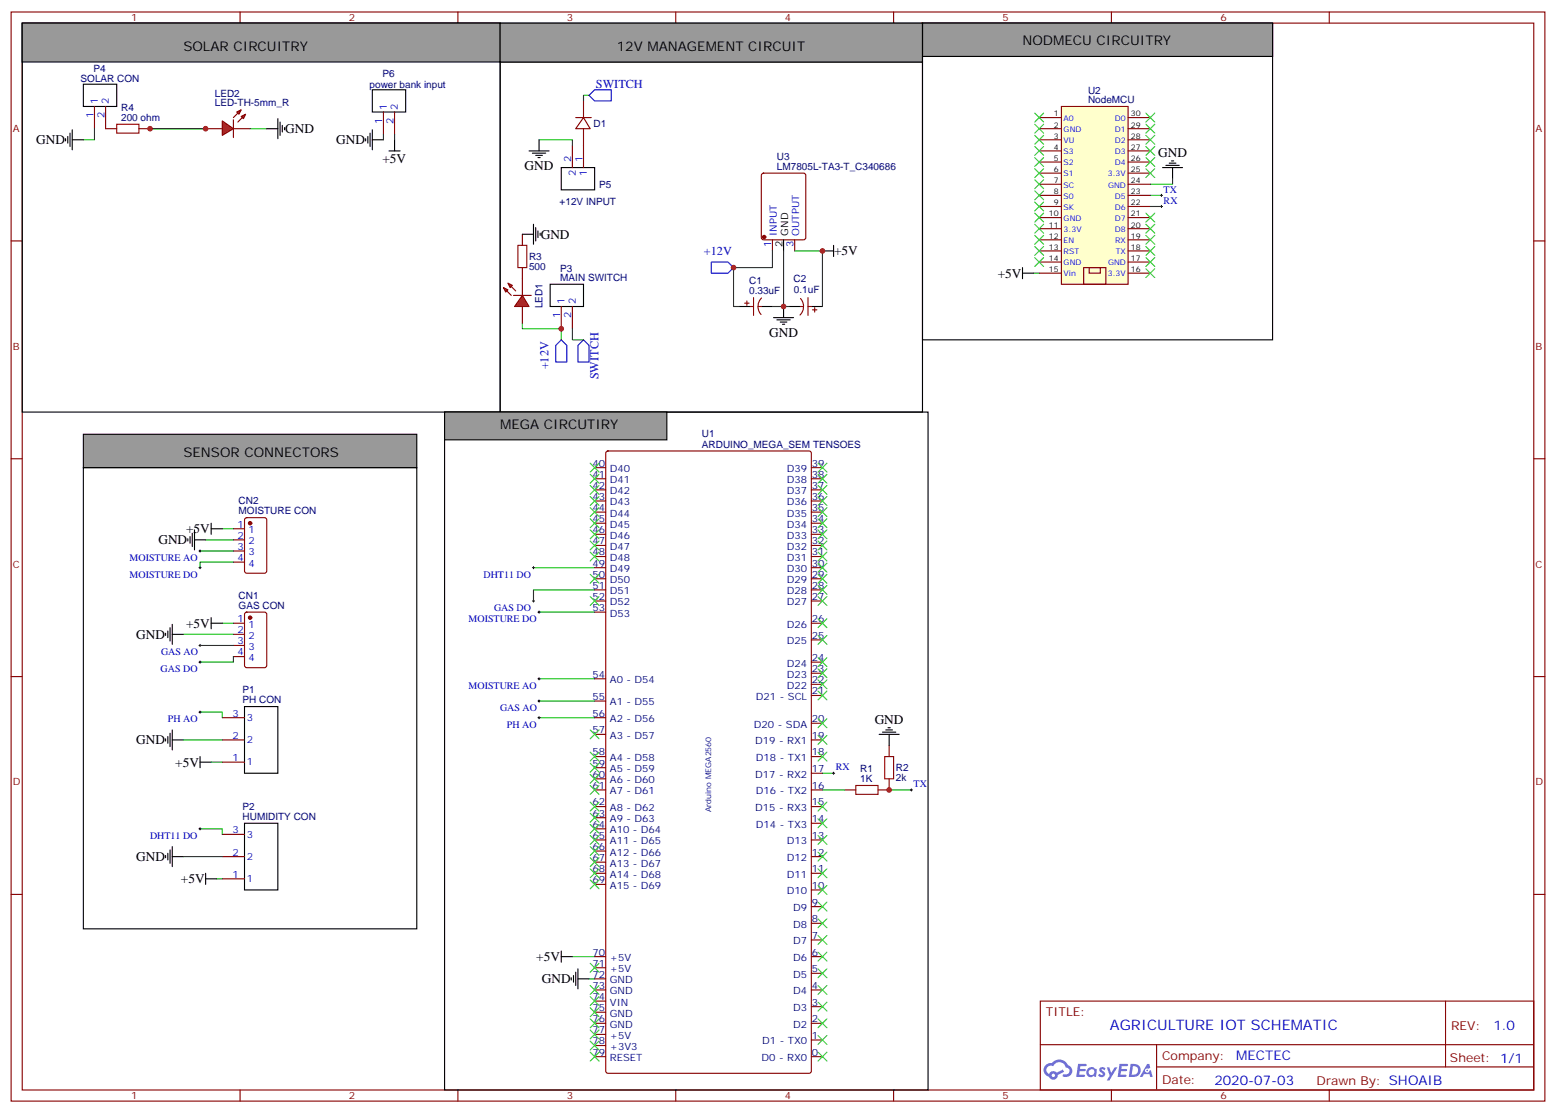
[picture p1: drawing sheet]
<svg xmlns="http://www.w3.org/2000/svg" width="494mm" height="353mm" viewBox="0 0 494 353" stroke-linecap="round" stroke-linejoin="round" font-family="sans-serif">
<g fill="none" stroke="#870000" stroke-width=".35">
<path d="M3.5 3.8h486.9v345.7h-486.9zM7.1 7.3h479.7v338.7h-479.7zM76.2 3.8v3.5M145.3 3.8v3.5M214.5 3.8v3.5M283.6 3.8v3.5M352.8 3.8v3.5M421.9 3.8v3.5M3.5 76.5h3.6M486.8 76.5h3.6M3.5 145.6h3.6M486.8 145.6h3.6"/>
<path d="M3.5 214.8h3.6M486.8 214.8h3.6M3.5 283.9h3.6M486.8 283.9h3.6M330.2 317.8h156.6v28.2h-156.6zM458.8 317.8v20.9M330.2 331.6h156.5M367.1 338.7h119.6M367.1 331.6v14.1M76.2 346v3.5M145.3 346v3.5M214.5 346v3.5"/>
<path d="M283.6 346v3.5M352.8 346v3.5M421.9 346v3.5"/>
</g>
<g fill="#5487ff">
<path d="M349.2 339a1.22 1.22 0 0 1 1.7 .2l-.4 .6a.47 .47 0 0 0-.3-.4 .47 .47 0 0 0-.5 .2l.1 .2a1.14 1.14 0 0 1 .8 1.8 1.14 1.14 0 0 1-1.9 0l-.2-.2 .5-.6 .7 .4a.29 .29 0 0 0 .3-.2 .29 .29 0 0 0-.2-.3 1.04 1.04 0 0 1-.6-1.7z"/>
<path d="M342.2 337.7h2.3l.4 .2-.2 .5h-1.8l-.1 .9h1.5l.3 .4-.3 .3h-1.6l-.2 1.1 1.7 .1 .2 .3-.2 .3-2.6 .1z"/>
<path d="M355.3 337.7l2.7 .2-.1 .5h-1.8l-.2 .9h1.6l.3 .4-.4 .3h-1.6l-.1 1.1 1.7 .1 .2 .3-.2 .3-2.7 .1z"/>
<path d="M364.1 337.7h.7l.3 1.3-.6 .3a.69 .69 0 0 0-1 .3 .69 .69 0 0 0 .4 .9 .69 .69 0 0 0 .9-.6l.5-.2 .6 2.2h-.8l-.3-.9h-1.7l-.5 .9h-.8z"/>
<path d="M351.3 338.8h.8l.6 1.8 1.1-1.8h.9l-2.6 4.2h-.8l.9-1.6z"/>
<path d="M358.9 337.7l-.6 4.2h1.3a2.11 2.11 0 0 0 2.5-2.2 2.11 2.11 0 0 0-2.5-2zM359.6 338.4a1.43 1.43 0 0 1 1.6 1.7 1.43 1.43 0 0 1-2 1z"/>
<path d="M345.2 339.3a1.54 1.54 0 0 0-.1 2.2 1.54 1.54 0 0 0 2.1 .1l.7 .3 .3-2.3-.6-.3a1.49 1.49 0 0 0-2.4 0zM345.4 340.3a.95 .95 0 0 1 1.9 0 .95 .95 0 0 1-1.9 0z"/>
<path d="M331.9 338.1a2.18 2.18 0 0 0 1.1 3.7 1.44 1.44 0 0 0 1.6 .9 1.44 1.44 0 0 0 1.2-1.5l2-1-.5-.7-1.9 1a1.47 1.47 0 0 0-2.4 .4 1.39 1.39 0 0 1-.7-1.9 1.39 1.39 0 0 1 2-.5 2.12 2.12 0 0 1 2.2-1.3 2.12 2.12 0 0 1 1.9 1.7 1.14 1.14 0 0 1 1 1.4 1.14 1.14 0 0 1-1.6 .7 .43 .43 0 0 0-.5 .4 .43 .43 0 0 0 .4 .5 1.98 1.98 0 0 0 2.5-1.3 1.98 1.98 0 0 0-1.2-2.5 3.1 3.1 0 0 0-5.3-.7l-.9 .1zM333.8 341.4a.55 .55 0 0 1 1.1 0 .55 .55 0 0 1-1.1 0z"/>
<circle cx="364.1" cy="339.8" r=".26"/>
</g>
<path d="M271.6 249.3h7.1v2.9h-7.1zM280.8 240.2h2.8v7h-2.8z" fill="none" stroke="#a10000" stroke-width=".35"/>
<path d="M282.2 236.6v3.6M268.1 250.8h3.5M282.2 247.2v3.6h-3.5" fill="none" stroke="#870000" stroke-width=".35"/>
<path d="M336.9 33.8h21.2v56.4h-21.2z" fill="#ffc" stroke="#870000" stroke-width=".35"/>
<g fill="none" stroke="#870000" stroke-width=".35">
<path d="M329.8 37.3h7.1M358.1 37.3h7M181.7 46.1v7.1M185.2 46.1v7.1M241.9 55.2l.5-.2h12.7l.6 .4 .1 20-.5 .7h-12.9l-.7-.4v-20zM329.8 40.9h7.1M329.8 44.4h7.1M329.8 47.9h7.1M329.8 51.4h7.1M329.8 58.5h7.1M329.8 55h7.1M358.1 40.9h7"/>
<path d="M358.1 44.4h7M358.1 47.9h7M358.1 51.4h7M358.1 58.5h7M358.1 55h7M245.2 76.1v3.6M252.2 76.1v3.6M329.8 62h7.1M329.8 65.5h7.1M329.8 69.1h7.1M329.8 72.6h7.1M329.8 76.1h7.1"/>
<path d="M329.8 79.7h7.1M358.1 62h7M358.1 65.5h7M358.1 69.1h7M358.1 72.6h7M358.1 76.1h7M358.1 79.7h7M178.2 97.3v7.1M181.7 97.3v7.1M236.4 96.2h1.4M237.1 95.5v1.4M238.1 97.3h1.1"/>
<path d="M239.2 94.5v5.6M240.6 97.3h1.1M241.7 94.6a3.8 3.8 0 0 0-.1 5.2M254 97.3h1.1M254.1 94.8a3.8 3.8 0 0 1-.2 5.2M256.5 97.3h1M256.5 94.5v5.6M257.9 98.4h1.4M258.6 97.6v1.5M329.8 83.2h7.1M329.8 86.7h7.1M344 84.9h7v5.3h-7z"/>
<path d="M345.7 84.9h3.5v1.8h-3.5zM358.1 83.2h7M358.1 86.7h7M188.7 159h3.6M188.7 155.5h3.6M188.7 152h3.6M188.7 148.4h3.6M192.5 143.4l.5-.2h63.8l.7 .4v196.4l-.4 .7h-64.1l-.7-.4v-196.4zM257.5 159h3.6M257.5 155.5h3.6M257.5 152h3.6M257.5 148.4h3.6"/>
<path d="M74.1 167.9h3.5M74.1 171.4h3.5M74.1 174.9h3.5M74.1 178.4h3.5M77.8 164.5l.5-.2h5.7l.6 .5 .1 16.5-.5 .6-5.9 .1-.6-.5-.1-16.5zM188.7 176.7h3.6M188.7 173.1h3.6M188.7 169.6h3.6M188.7 166.1h3.6M188.7 162.6h3.6M257.5 176.7h3.6M257.5 173.1h3.6"/>
<path d="M257.5 169.6h3.6M257.5 166.1h3.6M257.5 162.6h3.6M74.1 197.8h3.5M77.8 194.5l.5-.2h5.7l.6 .4 .1 16.5-.5 .7h-5.9l-.6-.4-.1-16.5zM188.7 190.8h3.6M188.7 187.3h3.6M188.7 183.7h3.6M188.7 180.2h3.6M188.7 194.3h3.6M257.5 197.8h3.6M257.5 190.8h3.6"/>
<path d="M257.5 187.3h3.6M257.5 183.7h3.6M257.5 180.2h3.6M74.1 201.4h3.5M74.1 204.9h3.5M74.1 208.4h3.5M188.7 215.5h3.6M257.5 217.2h3.6M257.5 213.7h3.6M257.5 210.2h3.6M257.5 203.1h3.6M70.6 234.9h7"/>
<path d="M70.6 227.8h7M188.7 222.5h3.6M188.7 227.8h3.6M188.7 233.1h3.6M257.5 234.9h3.6M257.5 229.6h3.6M257.5 220.8h3.6M70.6 241.9h7M188.7 256h3.6M188.7 250.8h3.6M188.7 240.2h3.6M188.7 243.7h3.6"/>
<path d="M188.7 247.2h3.6M188.7 259.6h3.6M257.5 256h3.6M257.5 250.8h3.6M257.5 245.5h3.6M257.5 240.2h3.6M70.6 271.9h7M70.6 279h7M70.6 264.9h7M188.7 277.2h3.6M188.7 266.6h3.6M188.7 263.1h3.6"/>
<path d="M188.7 270.2h3.6M188.7 273.7h3.6M257.5 277.2h3.6M257.5 271.9h3.6M257.5 266.6h3.6M257.5 261.3h3.6M188.7 280.7h3.6M257.5 298.4h3.6M257.5 293.1h3.6M257.5 287.8h3.6M257.5 282.5h3.6M188.7 314.3h3.6"/>
<path d="M188.7 303.7h3.6M188.7 307.2h3.6M188.7 310.7h3.6M188.7 317.8h3.6M257.5 319.5h3.6M257.5 314.3h3.6M257.5 309h3.6M257.5 303.7h3.6M188.7 335.4h3.6M188.7 324.8h3.6M188.7 321.3h3.6M188.7 328.4h3.6"/>
<path d="M188.7 331.9h3.6M257.5 335.4h3.6M257.5 330.1h3.6M257.5 324.8h3.6"/>
</g>
<g fill="none" stroke="#008700" stroke-width=".35">
<path d="M372.2 56.7v1.8h-7.1M245.2 79.7v5.2h-12.4v12.4h1.8M248.7 79.7v17.6h1.8M252.2 79.7h8.9v17.6M365.1 62h3.6M365.1 65.5h3.6M245.2 97.3h3.5M328.1 86.7h1.7M165.8 102.6v1.8h12.4v3.5M181.7 104.4v3.5h3.5M63.5 174.9h10.6M65.3 171.4h8.8"/>
<path d="M70.6 167.9h3.5M74.1 178.4h-10.6v1.8M70.6 197.8h3.5M169.3 180.2h19.4M171.1 194.3h17.6M188.7 187.3h-19.4v3.5M58.2 201.4h15.9M63.5 204.9h10.6M74.1 208.4v1.8h-10.6M171.1 215.5h17.6M58.2 234.9h12.4M63.5 226.1h7.1v1.7"/>
<path d="M171.1 222.5h17.6M171.1 227.8h17.6M67 241.9h3.6M261.1 250.8h7M261.1 245.5h3.5M282.2 250.8h7.1M58.2 271.9h12.4M63.5 263.1h7.1v1.8M68.8 279h1.8M181.7 303.7h7M187 310.7h1.7"/>
</g>
<g fill="none" stroke="#000" stroke-width=".35">
<path d="M7.1 7.3h151.6v123.5h-151.6zM158.7 19.7h134.1v111.1h-134.1zM167.9 47.9h6.4M169 48.6h4.2M170 49.3h2.2M170.7 50h.7M171.1 44.4v3.5M178.2 53.2h10.5v7.1h-10.5zM369 53.2h6.4M370.1 52.5h4.2M371.1 51.8h2.1M371.8 51.1h.7"/>
<path d="M372.2 53.2v3.5M248.7 76.1v3.6M261.1 79.7h3.5M264.6 77.9v3.5M174.6 90.2h10.6v7.1h-10.6zM234.6 97.3h3.5M241.7 97.3h3.5M248.7 97.3v3.5M250.5 97.3h3.5M257.5 97.3h3.6M324.6 86.7h3.5M324.6 84.9v3.6"/>
<path d="M245.5 100.8h6.4M246.6 101.5h4.2M247.6 102.2h2.2M248.4 102.9h.7M141.1 130.8h153.5v215.2h-153.5zM26.5 148.4h105.8v146.5h-105.8zM59.6 171v.7M60.3 170.3v2.1M61 169.3v4.2M61.7 171.4h3.6M61.7 168.2v6.4M67 167.9h3.6"/>
<path d="M67 166.1v3.5M54 199.2v4.3M54.7 198.2v6.3M67 196.1v3.5M67 197.8h3.6M52.6 201v.7M53.3 200.3v2.1M54.7 201.4h3.5M52.6 234.5v.7M53.3 233.8v2.1M54 232.8v4.2M54.7 231.7v6.4"/>
<path d="M54.7 234.9h3.5M77.6 224.3h10.6v21.2h-10.6zM279 233.1h6.4M280.1 232.4h4.2M281.2 231.7h2.1M281.9 231h.7M282.2 233.1v3.5M63.5 241.9h3.5M63.5 240.2v3.5M52.6 271.6v.7M53.3 270.9v2.1M54 269.8v4.2"/>
<path d="M54.7 268.7v6.4M54.7 271.9h3.5M65.3 279h3.5M65.3 277.2v3.5M77.6 261.3h10.6v21.2h-10.6zM178.2 303.7h3.5M178.2 301.9v3.5M181.3 310.4v.7M182 309.7v2.1M182.7 308.6v4.2M183.4 310.7h3.6M183.4 307.6v6.3"/>
</g>
<g fill="none" stroke="#000" stroke-width=".32">
<path d="M368.3 62h.7M368.3 65.5h.7M368.7 61.7v.7M368.7 65.2v.7M63.1 174.9h.8M63.5 174.6v.7M63.5 179.8v.8M169.3 179.8v.8M63.1 180.2h.8M169 180.2h.7M169 190.8h.7M169.3 190.4v.7"/>
<path d="M170.7 194.3h.7M171.1 194v.7M63.1 204.9h.8M63.1 210.2h.8M63.5 204.5v.7M63.5 209.8v.7M170.7 215.5h.7M171.1 215.1v.7M63.1 226.1h.8M63.5 225.7v.7M170.7 222.5h.7M170.7 227.8h.7"/>
<path d="M171.1 222.2v.7M171.1 227.5v.7M264.2 245.5h.7M264.6 245.1v.7M288.9 250.8h.7M289.3 250.4v.7M63.1 263.1h.8M63.5 262.7v.8"/>
</g>
<g fill="#870000" stroke="#870000" stroke-width=".35">
<circle cx="79.4" cy="196.1" r=".53"/>
<circle cx="79.4" cy="166.1" r=".53"/>
<circle cx="242.5" cy="75.2" r=".53"/>
</g>
<path d="M187 30.3l1.7-1.8h5.3v3.5h-5.3zM225.8 83.2h5.3l1.7 1.7-1.7 1.8h-5.3zM178.2 107.9l1.7 1.7v5.3h-3.5v-5.3zM185.2 107.9l1.8 1.7v5.3h-3.6v-5.3z" fill="none" stroke="#00f" stroke-width=".35"/>
<g fill="#f00" stroke="#870000" stroke-width=".35">
<path d="M165.8 93.8l2.1 3.5h-4.6z"/>
<path d="M163 93.8h5.6z"/>
</g>
<g fill="#870000" stroke="#870000" stroke-width=".35">
<path d="M160.9 92.4l1.4 1.4z"/>
<path d="M162.3 90.9l1.4 1.5z"/>
</g>
<g fill="#f00" stroke="#870000" stroke-width=".35">
<path d="M159.8 91.3l1.4 .7-.7 .7z"/>
<path d="M161.2 89.9l1.4 .7-.7 .7z"/>
</g>
<path d="M30 33.8v7.1M33.5 33.8v7.1h3.5M44.1 40.9h3.5M165.8 74.4v3.5M165.8 84.9v8.9M165.8 97.3v5.3" fill="none" stroke="#870000" stroke-width=".35"/>
<path d="M37 39.4h7.1v2.9h-7.1zM164.4 77.9h2.8v7h-2.8z" fill="none" stroke="#a10000" stroke-width=".35"/>
<path d="M26.5 26.7h10.5v7.1h-10.5zM20.8 44v.7M21.5 43.3v2.1M22.2 42.3v4.2M22.9 44.4h3.6M22.9 41.2v6.4M165.8 74.4h3.5M169.3 71.2v6.3M170 72.2v4.3M170.7 73.3v2.1M171.4 74v.7" fill="none" stroke="#000" stroke-width=".35"/>
<path d="M30 40.9v3.5h-3.5" fill="none" stroke="#008700" stroke-width=".35"/>
<g fill="#f00" stroke="#870000" stroke-width=".35">
<path d="M70.6 38.4l3.5 2.5-3.5 2.1z"/>
<path d="M74.1 38v5.7z"/>
</g>
<g fill="#870000" stroke="#870000" stroke-width=".35">
<path d="M75.5 35.9l-1.4 1.4z"/>
<path d="M75.5 38.7l1.4-1.4z"/>
</g>
<g fill="#f00" stroke="#870000" stroke-width=".35">
<path d="M75.1 35.6l1.5-.7-.8 1.4z"/>
<path d="M76.6 37l1.4-.7-.7 1.4z"/>
</g>
<path d="M121.7 35.6v7M125.2 35.6v7M182.7 37.3h5M185.2 37.3l2.1 3.6h-4.6zM185.2 32v5.3M65.3 40.9h5.3M74.1 40.9h5.3M185.2 40.9v5.2" fill="none" stroke="#870000" stroke-width=".35"/>
<g fill="none" stroke="#000" stroke-width=".35">
<path d="M88.2 37.7v6.3M88.9 38.7v4.3M89.6 39.8v2.1M118.2 28.5h10.6v7.1h-10.6zM84.7 40.9h3.5M90.3 40.5v.7M116.1 44v.7M116.8 43.3v2.1M117.5 42.3v4.2M118.2 44.4h3.5M118.2 41.2v6.4M123.5 47.9h3.5"/>
<path d="M125.2 44.4v3.5"/>
</g>
<path d="M187 30.3h-1.8v1.7M47.6 40.9h17.7M79.4 40.9h5.3M121.7 42.6v1.8M125.2 42.6v1.8M171.1 44.4h10.6v1.7" fill="none" stroke="#008700" stroke-width=".35"/>
<g fill="none" stroke="#3c3" stroke-width=".35">
<path d="M328.4 39.4l2.9 2.9M328.4 35.9l2.9 2.8M331.3 39.4l-2.9 2.9M331.3 35.9l-2.9 2.8M363.7 35.9l2.8 2.8M363.7 39.4l2.8 2.9M366.5 35.9l-2.8 2.8M366.5 39.4l-2.8 2.9M328.4 57.1l2.9 2.8M328.4 53.6l2.9 2.8M328.4 50l2.9 2.8M328.4 46.5l2.9 2.8"/>
<path d="M328.4 43l2.9 2.8M331.3 57.1l-2.9 2.8M331.3 53.6l-2.9 2.8M331.3 50l-2.9 2.8M331.3 46.5l-2.9 2.8M331.3 43l-2.9 2.8M363.7 43l2.8 2.8M363.7 46.5l2.8 2.8M363.7 50l2.8 2.8M363.7 53.6l2.8 2.8M366.5 43l-2.8 2.8M366.5 46.5l-2.8 2.8"/>
<path d="M366.5 50l-2.8 2.8M366.5 53.6l-2.8 2.8M328.4 78.2l2.9 2.9M328.4 74.7l2.9 2.8M328.4 71.2l2.9 2.8M328.4 67.7l2.9 2.8M328.4 64.1l2.9 2.9M328.4 60.6l2.9 2.8M331.3 71.2l-2.9 2.8M331.3 74.7l-2.9 2.8M331.3 78.2l-2.9 2.9M331.3 67.7l-2.9 2.8"/>
<path d="M331.3 64.1l-2.9 2.9M331.3 60.6l-2.9 2.8M363.7 67.7l2.8 2.8M363.7 71.2l2.8 2.8M363.7 74.7l2.8 2.8M363.7 78.2l2.8 2.9M366.5 67.7l-2.8 2.8M366.5 71.2l-2.8 2.8M366.5 74.7l-2.8 2.8M366.5 78.2l-2.8 2.9M328.4 81.8l2.9 2.8M331.3 81.8l-2.9 2.8"/>
<path d="M363.7 81.8l2.8 2.8M363.7 85.3l2.8 2.8M366.5 81.8l-2.8 2.8M366.5 85.3l-2.8 2.8M187.3 157.6l2.8 2.8M187.3 154.1l2.8 2.8M187.3 150.6l2.8 2.8M187.3 147l2.8 2.9M190.1 157.6l-2.8 2.8M190.1 154.1l-2.8 2.8M190.1 150.6l-2.8 2.8M190.1 147l-2.8 2.9"/>
<path d="M259.6 147l2.9 2.9M259.6 150.6l2.9 2.8M259.6 154.1l2.9 2.8M259.6 157.6l2.9 2.8M262.5 150.6l-2.9 2.8M262.5 157.6l-2.9 2.8M262.5 147l-2.9 2.9M262.5 154.1l-2.9 2.8M187.3 175.3l2.8 2.8M187.3 171.7l2.8 2.9M187.3 168.2l2.8 2.8M187.3 164.7l2.8 2.8"/>
<path d="M187.3 161.1l2.8 2.9M190.1 175.3l-2.8 2.8M190.1 171.7l-2.8 2.9M190.1 168.2l-2.8 2.8M190.1 164.7l-2.8 2.8M190.1 161.1l-2.8 2.9M259.6 161.1l2.9 2.9M259.6 164.7l2.9 2.8M259.6 168.2l2.9 2.8M259.6 171.7l2.9 2.9M259.6 175.3l2.9 2.8M259.6 178.8l2.9 2.8"/>
<path d="M262.5 175.3l-2.9 2.8M262.5 161.1l-2.9 2.9M262.5 164.7l-2.9 2.8M262.5 168.2l-2.9 2.8M262.5 171.7l-2.9 2.9M262.5 178.8l-2.9 2.8M187.3 182.3l2.8 2.8M187.3 189.4l2.8 2.8M190.1 182.3l-2.8 2.8M190.1 189.4l-2.8 2.8M259.6 182.3l2.9 2.8M259.6 185.8l2.9 2.9"/>
<path d="M259.6 189.4l2.9 2.8M259.6 196.4l2.9 2.8M262.5 182.3l-2.9 2.8M262.5 185.8l-2.9 2.9M262.5 189.4l-2.9 2.8M262.5 196.4l-2.9 2.8M259.6 201.7l2.9 2.8M259.6 208.8l2.9 2.8M259.6 212.3l2.9 2.8M259.6 215.8l2.9 2.9M259.6 219.4l2.9 2.8M262.5 201.7l-2.9 2.8"/>
<path d="M262.5 208.8l-2.9 2.8M262.5 212.3l-2.9 2.8M262.5 215.8l-2.9 2.9M262.5 219.4l-2.9 2.8M187.3 238.8l2.8 2.8M187.3 231.7l2.8 2.8M190.1 238.8l-2.8 2.8M190.1 231.7l-2.8 2.8M259.6 228.2l2.9 2.8M259.6 233.5l2.9 2.8M259.6 238.8l2.9 2.8M262.5 228.2l-2.9 2.8"/>
<path d="M262.5 233.5l-2.9 2.8M262.5 238.8l-2.9 2.8M187.3 258.2l2.8 2.8M187.3 254.6l2.8 2.9M187.3 249.3l2.8 2.9M187.3 245.8l2.8 2.8M187.3 242.3l2.8 2.8M190.1 258.2l-2.8 2.8M190.1 254.6l-2.8 2.9M190.1 249.3l-2.8 2.9M190.1 245.8l-2.8 2.8M190.1 242.3l-2.8 2.8"/>
<path d="M259.6 254.6l2.9 2.9M259.6 259.9l2.9 2.8M262.5 254.6l-2.9 2.9M262.5 259.9l-2.9 2.8M187.3 279.3l2.8 2.9M187.3 275.8l2.8 2.8M187.3 272.3l2.8 2.8M187.3 268.7l2.8 2.9M187.3 265.2l2.8 2.8M187.3 261.7l2.8 2.8M190.1 261.7l-2.8 2.8M190.1 268.7l-2.8 2.9"/>
<path d="M190.1 279.3l-2.8 2.9M190.1 275.8l-2.8 2.8M190.1 272.3l-2.8 2.8M190.1 265.2l-2.8 2.8M259.6 265.2l2.9 2.8M259.6 270.5l2.9 2.8M259.6 275.8l2.9 2.8M262.5 265.2l-2.9 2.8M262.5 270.5l-2.9 2.8M262.5 275.8l-2.9 2.8M259.6 281.1l2.9 2.8M259.6 286.4l2.9 2.8"/>
<path d="M259.6 291.7l2.9 2.8M259.6 297l2.9 2.8M262.5 281.1l-2.9 2.8M262.5 286.4l-2.9 2.8M262.5 291.7l-2.9 2.8M262.5 297l-2.9 2.8M187.3 305.8l2.8 2.8M187.3 312.8l2.8 2.9M187.3 316.4l2.8 2.8M187.3 319.9l2.8 2.8M190.1 305.8l-2.8 2.8M190.1 312.8l-2.8 2.9"/>
<path d="M190.1 316.4l-2.8 2.8M190.1 319.9l-2.8 2.8M259.6 302.3l2.9 2.8M259.6 307.6l2.9 2.8M259.6 312.8l2.9 2.9M259.6 318.1l2.9 2.9M262.5 302.3l-2.9 2.8M262.5 307.6l-2.9 2.8M262.5 312.8l-2.9 2.9M262.5 318.1l-2.9 2.9M187.3 323.4l2.8 2.8M187.3 327l2.8 2.8"/>
<path d="M187.3 330.5l2.8 2.8M187.3 334l2.8 2.8M190.1 327l-2.8 2.8M190.1 323.4l-2.8 2.8M190.1 330.5l-2.8 2.8M190.1 334l-2.8 2.8M259.6 323.4l2.9 2.8M259.6 328.7l2.9 2.8M259.6 334l2.9 2.8M262.5 323.4l-2.9 2.8M262.5 328.7l-2.9 2.8M262.5 334l-2.9 2.8"/>
</g>
<g fill="#999" stroke="#000" stroke-width=".35">
<path d="M7.1 7.3h151.6v12.4h-151.6z"/>
<path d="M26.5 137.9h105.8v10.5h-105.8z"/>
<path d="M141.1 130.8h70.6v8.8h-70.6z"/>
</g>
<path d="M292.8 7.3h111.1v100.6h-111.1z" fill="none" stroke="#000" stroke-width=".35"/>
<g fill="#999" stroke="#000" stroke-width=".35">
<path d="M292.8 7.3h111.1v10.6h-111.1z"/>
<path d="M158.7 7.3h134.1v12.4h-134.1z"/>
</g>
<g fill="#c00">
<circle cx="65.3" cy="40.9" r=".88"/>
<circle cx="47.6" cy="40.9" r=".88"/>
<circle cx="232.8" cy="84.9" r=".88"/>
<circle cx="248.7" cy="97.3" r=".88"/>
<circle cx="282.2" cy="250.8" r=".88"/>
<circle cx="261.1" cy="79.7" r=".88"/>
<circle cx="178.2" cy="104.4" r=".88"/>
</g>
<text font-size="4.6" fill="#00f" x="352.3" y="326.8">AGRICULTURE IOT SCHEMATIC</text>
<g font-size="4.2">
<text x="58.2" y="16.2">SOLAR CIRCUITRY</text>
<text x="195.8" y="16.2">12V MANAGEMENT CIRCUIT</text>
<text x="324.6" y="14.4">NODMECU CIRCUITRY</text>
<text x="11.5" y="45.8">GND</text>
<text x="90.5" y="42.3">GND</text>
<text x="106.7" y="45.8">GND</text>
<text x="121.4" y="51.8">+5V</text>
<text x="166.5" y="54">GND</text>
<text x="367.6" y="50">GND</text>
<text x="171.6" y="75.8">GND</text>
<text x="264.8" y="81">+5V</text>
<text x="316.7" y="88.1">+5V</text>
<text x="244.1" y="106.9">GND</text>
<text x="158.7" y="136.1">MEGA CIRCUTIRY</text>
<text x="58.2" y="144.9">SENSOR CONNECTORS</text>
<text x="50.3" y="172.8">GND</text>
<text x="59.1" y="169.2">+5V</text>
<text x="43.2" y="202.8">GND</text>
<text x="59.1" y="199.2">+5V</text>
<text x="277.6" y="229.9">GND</text>
<text x="43.2" y="236.3">GND</text>
<text x="55.6" y="243.3">+5V</text>
<text x="43.2" y="273.3">GND</text>
<text x="57.4" y="280.4">+5V</text>
<text x="170.2" y="305.1">+5V</text>
<text x="172" y="312.1">GND</text>
</g>
<g font-size="4.2" fill="#00f">
<text x="474" y="327">1.0</text>
<text x="392.4" y="336.6">MECTEC</text>
<text x="385.5" y="344.4">2020-07-03</text>
</g>
<g font-size="3.9" fill="#00f">
<text x="189.2" y="28">SWITCH</text>
<text x="223.4" y="80.9">+12V</text>
<text x="174.1" y="117.3" transform="rotate(-90 174.1 117.3)">+12V</text>
<text x="190" y="120.4" transform="rotate(-90 190 120.4)">SWITCH</text>
</g>
<g font-size="3.9" fill="#800">
<text x="332" y="322.4">TITLE:</text>
<text x="460.6" y="327">REV:</text>
<text x="368.9" y="336.6">Company:</text>
<text x="460.2" y="337.2">Sheet: 1/1</text>
<text x="368.9" y="344.2">Date:</text>
<text x="417.9" y="344.3">Drawn By: SHOAIB</text>
</g>
<g font-size="3.2" fill="#800">
<text x="41.6" y="6.8">1</text>
<text x="110.8" y="6.8">2</text>
<text x="179.9" y="6.8">3</text>
<text x="249.1" y="6.8">4</text>
<text x="318.2" y="6.8">5</text>
<text x="387.3" y="6.8">6</text>
<text x="4.1" y="41.9">A</text>
<text x="487.4" y="41.9">A</text>
<text x="4.1" y="111.1">B</text>
<text x="487.4" y="111.1">B</text>
<text x="4.1" y="180.2">C</text>
<text x="487.4" y="180.2">C</text>
<text x="4.1" y="249.3">D</text>
<text x="487.4" y="249.3">D</text>
<text x="41.6" y="349">1</text>
<text x="110.8" y="349">2</text>
<text x="179.9" y="349">3</text>
<text x="249.1" y="349">4</text>
<text x="318.2" y="349">5</text>
<text x="387.3" y="349">6</text>
</g>
<g font-size="3.2" fill="#000080">
<text x="29.7" y="22.7">P4</text>
<text x="25.6" y="26.1">SOLAR CON</text>
<text x="117.3" y="27.9">power bank input</text>
<text x="121.4" y="24.5">P6</text>
<text x="345.4" y="29.8">U2</text>
<text x="38.5" y="35.3">R4</text>
<text x="68.2" y="33.8">LED-TH-5mm_R</text>
<text x="68.2" y="30.7">LED2</text>
<text x="345.4" y="32.7">NodeMCU</text>
<text x="38.5" y="38.4">200 ohm</text>
<text x="188.4" y="40.2">D1</text>
<text x="246.6" y="53.9">LM7805L-TA3-T_C340686</text>
<text x="246.6" y="50.7">U3</text>
<text x="190.2" y="59.6">P5</text>
<text x="177.6" y="64.9">+12V INPUT</text>
<text x="167.9" y="82.5">R3</text>
<text x="167.9" y="85.7">500</text>
<text x="177.8" y="89.2">MAIN SWITCH</text>
<text x="177.8" y="86.2">P3</text>
<text x="251.9" y="89.6">C2</text>
<text x="237.8" y="93.4">0.33uF</text>
<text x="237.8" y="90.2">C1</text>
<text x="252" y="93.2">0.1uF</text>
<text x="172.2" y="97.9" transform="rotate(-90 172.2 97.9)">LED1</text>
<text x="222.8" y="142.1">ARDUINO_MEGA_SEM TENSOES</text>
<text x="222.8" y="138.9">U1</text>
<text x="188.1" y="148.1">40</text>
<text x="193.6" y="149.9">D40</text>
<text x="249.7" y="149.9">D39</text>
<text x="257.7" y="148.1">39</text>
<text x="188.1" y="151.6">41</text>
<text x="188.1" y="155.2">42</text>
<text x="193.6" y="153.4">D41</text>
<text x="249.7" y="153.4">D38</text>
<text x="257.7" y="155.2">37</text>
<text x="257.7" y="151.6">38</text>
<text x="75.7" y="160.1">CN2</text>
<text x="188.1" y="158.7">43</text>
<text x="193.6" y="156.9">D42</text>
<text x="193.6" y="160.4">D43</text>
<text x="249.7" y="160.4">D36</text>
<text x="249.7" y="156.9">D37</text>
<text x="257.7" y="158.7">36</text>
<text x="75.7" y="163.3">MOISTURE CON</text>
<text x="188.1" y="162.2">44</text>
<text x="188.1" y="165.7">45</text>
<text x="193.6" y="164">D44</text>
<text x="193.6" y="167.5">D45</text>
<text x="249.7" y="167.5">D34</text>
<text x="249.7" y="164">D35</text>
<text x="257.7" y="165.7">34</text>
<text x="257.7" y="162.2">35</text>
<text x="188.1" y="169.3">46</text>
<text x="188.1" y="172.8">47</text>
<text x="193.6" y="171">D46</text>
<text x="249.7" y="171">D33</text>
<text x="257.7" y="172.8">32</text>
<text x="257.7" y="169.3">33</text>
<text x="188.1" y="176.3">48</text>
<text x="188.1" y="179.8">49</text>
<text x="193.6" y="174.6">D47</text>
<text x="193.6" y="178.1">D48</text>
<text x="249.7" y="178.1">D31</text>
<text x="249.7" y="174.6">D32</text>
<text x="257.7" y="179.8">30</text>
<text x="257.7" y="176.3">31</text>
<text x="188.1" y="183.4">50</text>
<text x="193.6" y="181.6">D49</text>
<text x="193.6" y="185.1">D50</text>
<text x="249.7" y="185.1">D29</text>
<text x="249.7" y="181.6">D30</text>
<text x="257.7" y="183.4">29</text>
<text x="75.7" y="190.1">CN1</text>
<text x="188.1" y="186.9">51</text>
<text x="188.1" y="190.4">52</text>
<text x="193.6" y="188.7">D51</text>
<text x="249.7" y="188.7">D28</text>
<text x="257.7" y="190.4">27</text>
<text x="257.7" y="186.9">28</text>
<text x="75.7" y="193.3">GAS CON</text>
<text x="188.1" y="194">53</text>
<text x="193.6" y="192.2">D52</text>
<text x="193.6" y="195.7">D53</text>
<text x="249.7" y="192.2">D27</text>
<text x="257.7" y="197.5">26</text>
<text x="249.7" y="199.2">D26</text>
<text x="257.7" y="202.8">25</text>
<text x="249.7" y="204.5">D25</text>
<text x="257.7" y="209.8">24</text>
<text x="188.1" y="215.1">54</text>
<text x="249.7" y="215.1">D23</text>
<text x="249.7" y="211.6">D24</text>
<text x="257.7" y="213.4">23</text>
<text x="77" y="220">P1</text>
<text x="193.6" y="216.9">A0 - D54</text>
<text x="249.7" y="218.7">D22</text>
<text x="257.7" y="220.4">21</text>
<text x="257.7" y="216.9">22</text>
<text x="77" y="223.2">PH CON</text>
<text x="188.1" y="222.2">55</text>
<text x="188.1" y="227.5">56</text>
<text x="193.6" y="223.9">A1 - D55</text>
<text x="239.9" y="222.2">D21 - SCL</text>
<text x="188.1" y="232.8">57</text>
<text x="193.6" y="229.2">A2 - D56</text>
<text x="239.3" y="231">D20 - SDA</text>
<text x="257.7" y="229.2">20</text>
<text x="188.1" y="239.8">58</text>
<text x="193.6" y="234.5">A3 - D57</text>
<text x="239.7" y="236.3">D19 - RX1</text>
<text x="257.7" y="239.8">18</text>
<text x="257.7" y="234.5">19</text>
<text x="188.1" y="243.3">59</text>
<text x="193.6" y="241.6">A4 - D58</text>
<text x="193.6" y="245.1">A5 - D59</text>
<text x="239.9" y="241.6">D18 - TX1</text>
<text x="257.7" y="245.1">17</text>
<text x="273.1" y="245.1">R1</text>
<text x="284.3" y="244.8">R2</text>
<text x="188.1" y="246.9">60</text>
<text x="188.1" y="250.4">61</text>
<text x="193.6" y="248.6">A6 - D60</text>
<text x="239.7" y="246.9">D17 - RX2</text>
<text x="257.7" y="250.4">16</text>
<text x="273.1" y="248.3">1K</text>
<text x="284.3" y="248">2k</text>
<text x="77" y="257.1">P2</text>
<text x="188.1" y="255.7">62</text>
<text x="193.6" y="252.2">A7 - D61</text>
<text x="193.6" y="257.5">A8 - D62</text>
<text x="239.7" y="257.5">D15 - RX3</text>
<text x="239.9" y="252.2">D16 - TX2</text>
<text x="257.7" y="255.7">15</text>
<text x="77" y="260.3">HUMIDITY CON</text>
<text x="188.1" y="259.2">63</text>
<text x="188.1" y="262.7">64</text>
<text x="193.6" y="261">A9 - D63</text>
<text x="239.9" y="262.7">D14 - TX3</text>
<text x="257.7" y="261">14</text>
<text x="188.1" y="266.3">65</text>
<text x="188.1" y="269.8">66</text>
<text x="193.6" y="264.5">A10 - D64</text>
<text x="193.6" y="268">A11 - D65</text>
<text x="249.7" y="268">D13</text>
<text x="257.7" y="266.3">13</text>
<text x="188.1" y="273.3">67</text>
<text x="193.6" y="271.6">A12 - D66</text>
<text x="193.6" y="275.1">A13 - D67</text>
<text x="249.7" y="273.3">D12</text>
<text x="257.7" y="271.6">12</text>
<text x="188.1" y="276.9">68</text>
<text x="188.1" y="280.4">69</text>
<text x="193.6" y="278.6">A14 - D68</text>
<text x="249.7" y="278.6">D11</text>
<text x="257.7" y="276.9">11</text>
<text x="193.6" y="282.2">A15 - D69</text>
<text x="249.7" y="283.9">D10</text>
<text x="257.7" y="287.4">9</text>
<text x="257.7" y="282.2">10</text>
<text x="251.8" y="289.2">D9</text>
<text x="257.7" y="292.7">8</text>
<text x="251.8" y="299.8">D7</text>
<text x="251.8" y="294.5">D8</text>
<text x="257.7" y="298">7</text>
<text x="188.1" y="303.3">70</text>
<text x="193.6" y="305.1">+5V</text>
<text x="251.8" y="305.1">D6</text>
<text x="257.7" y="303.3">6</text>
<text x="188.1" y="306.8">71</text>
<text x="188.1" y="310.4">72</text>
<text x="193.6" y="308.6">+5V</text>
<text x="251.8" y="310.4">D5</text>
<text x="257.7" y="308.6">5</text>
<text x="188.1" y="313.9">73</text>
<text x="188.1" y="317.4">74</text>
<text x="193.6" y="312.1">GND</text>
<text x="193.6" y="315.7">GND</text>
<text x="251.8" y="315.7">D4</text>
<text x="257.7" y="313.9">4</text>
<text x="188.1" y="321">75</text>
<text x="193.6" y="319.2">VIN</text>
<text x="193.6" y="322.7">GND</text>
<text x="251.8" y="321">D3</text>
<text x="257.7" y="319.2">3</text>
<text x="188.1" y="324.5">76</text>
<text x="188.1" y="328">77</text>
<text x="193.6" y="326.2">GND</text>
<text x="193.6" y="329.8">+5V</text>
<text x="251.8" y="326.2">D2</text>
<text x="257.7" y="329.8">1</text>
<text x="257.7" y="324.5">2</text>
<text x="188.1" y="331.5">78</text>
<text x="188.1" y="335.1">79</text>
<text x="193.6" y="333.3">+3V3</text>
<text x="241.9" y="331.5">D1 - TX0</text>
<text x="257.7" y="335.1">0</text>
<text x="193.6" y="336.8">RESET</text>
<text x="241.7" y="336.8">D0 - RX0</text>
</g>
<g font-size="3.2" fill="#00f">
<text x="31" y="33.1" transform="rotate(-90 31 33.1)">1</text>
<text x="34.6" y="33.1" transform="rotate(-90 34.6 33.1)">2</text>
<text x="122.8" y="34.9" transform="rotate(-90 122.8 34.9)">1</text>
<text x="126.3" y="34.9" transform="rotate(-90 126.3 34.9)">2</text>
<text x="29.6" y="37.6" transform="rotate(-90 29.6 37.6)">1</text>
<text x="33.2" y="37.6" transform="rotate(-90 33.2 37.6)">2</text>
<text x="121.4" y="39.3" transform="rotate(-90 121.4 39.3)">1</text>
<text x="124.9" y="39.3" transform="rotate(-90 124.9 39.3)">2</text>
<text x="181.3" y="51.4" transform="rotate(-90 181.3 51.4)">2</text>
<text x="184.9" y="51.4" transform="rotate(-90 184.9 51.4)">1</text>
<text x="182.7" y="55.9" transform="rotate(-90 182.7 55.9)">2</text>
<text x="186.3" y="55.9" transform="rotate(-90 186.3 55.9)">1</text>
<text x="369.4" y="61.1">TX</text>
<text x="369.4" y="64.7">RX</text>
<text x="246.6" y="74.8" transform="rotate(-90 246.6 74.8)">INPUT</text>
<text x="253.6" y="74.8" transform="rotate(-90 253.6 74.8)">OUTPUT</text>
<text x="244.8" y="78.3" transform="rotate(-90 244.8 78.3)">1</text>
<text x="251.9" y="78.3" transform="rotate(-90 251.9 78.3)">3</text>
<text x="177.8" y="101.1" transform="rotate(-90 177.8 101.1)">1</text>
<text x="179.2" y="96.6" transform="rotate(-90 179.2 96.6)">1</text>
<text x="181.3" y="101.1" transform="rotate(-90 181.3 101.1)">2</text>
<text x="182.7" y="96.6" transform="rotate(-90 182.7 96.6)">2</text>
<text x="75.4" y="167.5">1</text>
<text x="75.4" y="171">2</text>
<text x="78.9" y="169.3">1</text>
<text x="78.9" y="172.8">2</text>
<text x="41.1" y="178.1">MOISTURE AO</text>
<text x="75.4" y="174.6">3</text>
<text x="75.4" y="178.1">4</text>
<text x="78.9" y="176.3">3</text>
<text x="78.9" y="179.8">4</text>
<text x="41.1" y="183.4">MOISTURE DO</text>
<text x="153.5" y="183.4">DHT11 DO</text>
<text x="75.4" y="197.5">1</text>
<text x="148.7" y="197.5">MOISTURE DO</text>
<text x="156.8" y="194">GAS DO</text>
<text x="75.4" y="201">2</text>
<text x="78.9" y="199.2">1</text>
<text x="78.9" y="202.8">2</text>
<text x="51.1" y="208">GAS AO</text>
<text x="75.4" y="204.5">3</text>
<text x="75.4" y="208.1">4</text>
<text x="78.9" y="206.3">3</text>
<text x="78.9" y="209.8">4</text>
<text x="51" y="213.4">GAS DO</text>
<text x="148.7" y="218.7">MOISTURE AO</text>
<text x="73.8" y="227.5">3</text>
<text x="158.7" y="225.6">GAS AO</text>
<text x="53.3" y="229.2">PH AO</text>
<text x="78.3" y="228.9">3</text>
<text x="160.9" y="231">PH AO</text>
<text x="73.8" y="234.5">2</text>
<text x="78.3" y="235.9">2</text>
<text x="73.8" y="241.6">1</text>
<text x="78.3" y="243">1</text>
<text x="265.3" y="244.6">RX</text>
<text x="290" y="249.9">TX</text>
<text x="47.6" y="266.3">DHT11 DO</text>
<text x="73.8" y="264.5">3</text>
<text x="78.3" y="265.9">3</text>
<text x="73.8" y="271.6">2</text>
<text x="78.3" y="273">2</text>
<text x="73.8" y="278.6">1</text>
<text x="78.3" y="280">1</text>
</g>
<g font-size="3.2">
<text x="250.1" y="74.8" transform="rotate(-90 250.1 74.8)">GND</text>
<text x="248.4" y="78.3" transform="rotate(-90 248.4 78.3)">2</text>
</g>
<g font-size="2.5">
<text x="334.5" y="37">1</text>
<text x="334.5" y="40.5">2</text>
<text x="359" y="37">30</text>
<text x="359" y="40.5">29</text>
<text x="334.5" y="44">3</text>
<text x="334.5" y="47.6">4</text>
<text x="359" y="44">28</text>
<text x="359" y="47.6">27</text>
<text x="334.5" y="51.1">5</text>
<text x="359" y="51.1">26</text>
<text x="334.5" y="58.1">7</text>
<text x="334.5" y="54.6">6</text>
<text x="359" y="58.1">24</text>
<text x="359" y="54.6">25</text>
<text x="334.5" y="61.7">8</text>
<text x="334.5" y="65.2">9</text>
<text x="359" y="61.7">23</text>
<text x="359" y="65.2">22</text>
<text x="332.9" y="68.7">10</text>
<text x="359" y="68.7">21</text>
<text x="332.9" y="72.2">11</text>
<text x="332.9" y="75.8">12</text>
<text x="359" y="72.2">20</text>
<text x="359" y="75.8">19</text>
<text x="332.9" y="79.3">13</text>
<text x="332.9" y="82.8">14</text>
<text x="359" y="79.3">18</text>
<text x="359" y="82.8">17</text>
<text x="332.9" y="86.4">15</text>
<text x="359" y="86.4">16</text>
</g>
<g font-size="2.5" fill="#00f">
<text x="337.6" y="38.4">A0</text>
<text x="337.6" y="41.9">GND</text>
<text x="353.9" y="38.4">D0</text>
<text x="353.9" y="41.9">D1</text>
<text x="337.6" y="45.4">VU</text>
<text x="353.9" y="45.4">D2</text>
<text x="337.6" y="49">S3</text>
<text x="337.6" y="52.5">S2</text>
<text x="353.9" y="49">D3</text>
<text x="353.9" y="52.5">D4</text>
<text x="337.6" y="59.5">SC</text>
<text x="337.6" y="56">S1</text>
<text x="351.6" y="56">3.3V</text>
<text x="351.7" y="59.5">GND</text>
<text x="337.6" y="63.1">S0</text>
<text x="353.9" y="63.1">D5</text>
<text x="337.6" y="66.6">SK</text>
<text x="337.6" y="70.1">GND</text>
<text x="353.9" y="66.6">D6</text>
<text x="353.9" y="70.1">D7</text>
<text x="337.6" y="73.7">3.3V</text>
<text x="337.6" y="77.2">EN</text>
<text x="353.9" y="73.7">D8</text>
<text x="354" y="77.2">RX</text>
<text x="337.6" y="80.7">RST</text>
<text x="354.2" y="80.7">TX</text>
<text x="337.6" y="84.2">GND</text>
<text x="337.6" y="87.8">Vin</text>
<text x="351.6" y="87.8">3.3V</text>
<text x="351.7" y="84.2">GND</text>
</g>
<text font-size="2.5" fill="#000080" x="225.8" y="257.8" transform="rotate(-90 225.8 257.8)">Arduino MEGA2560</text>
</svg>
